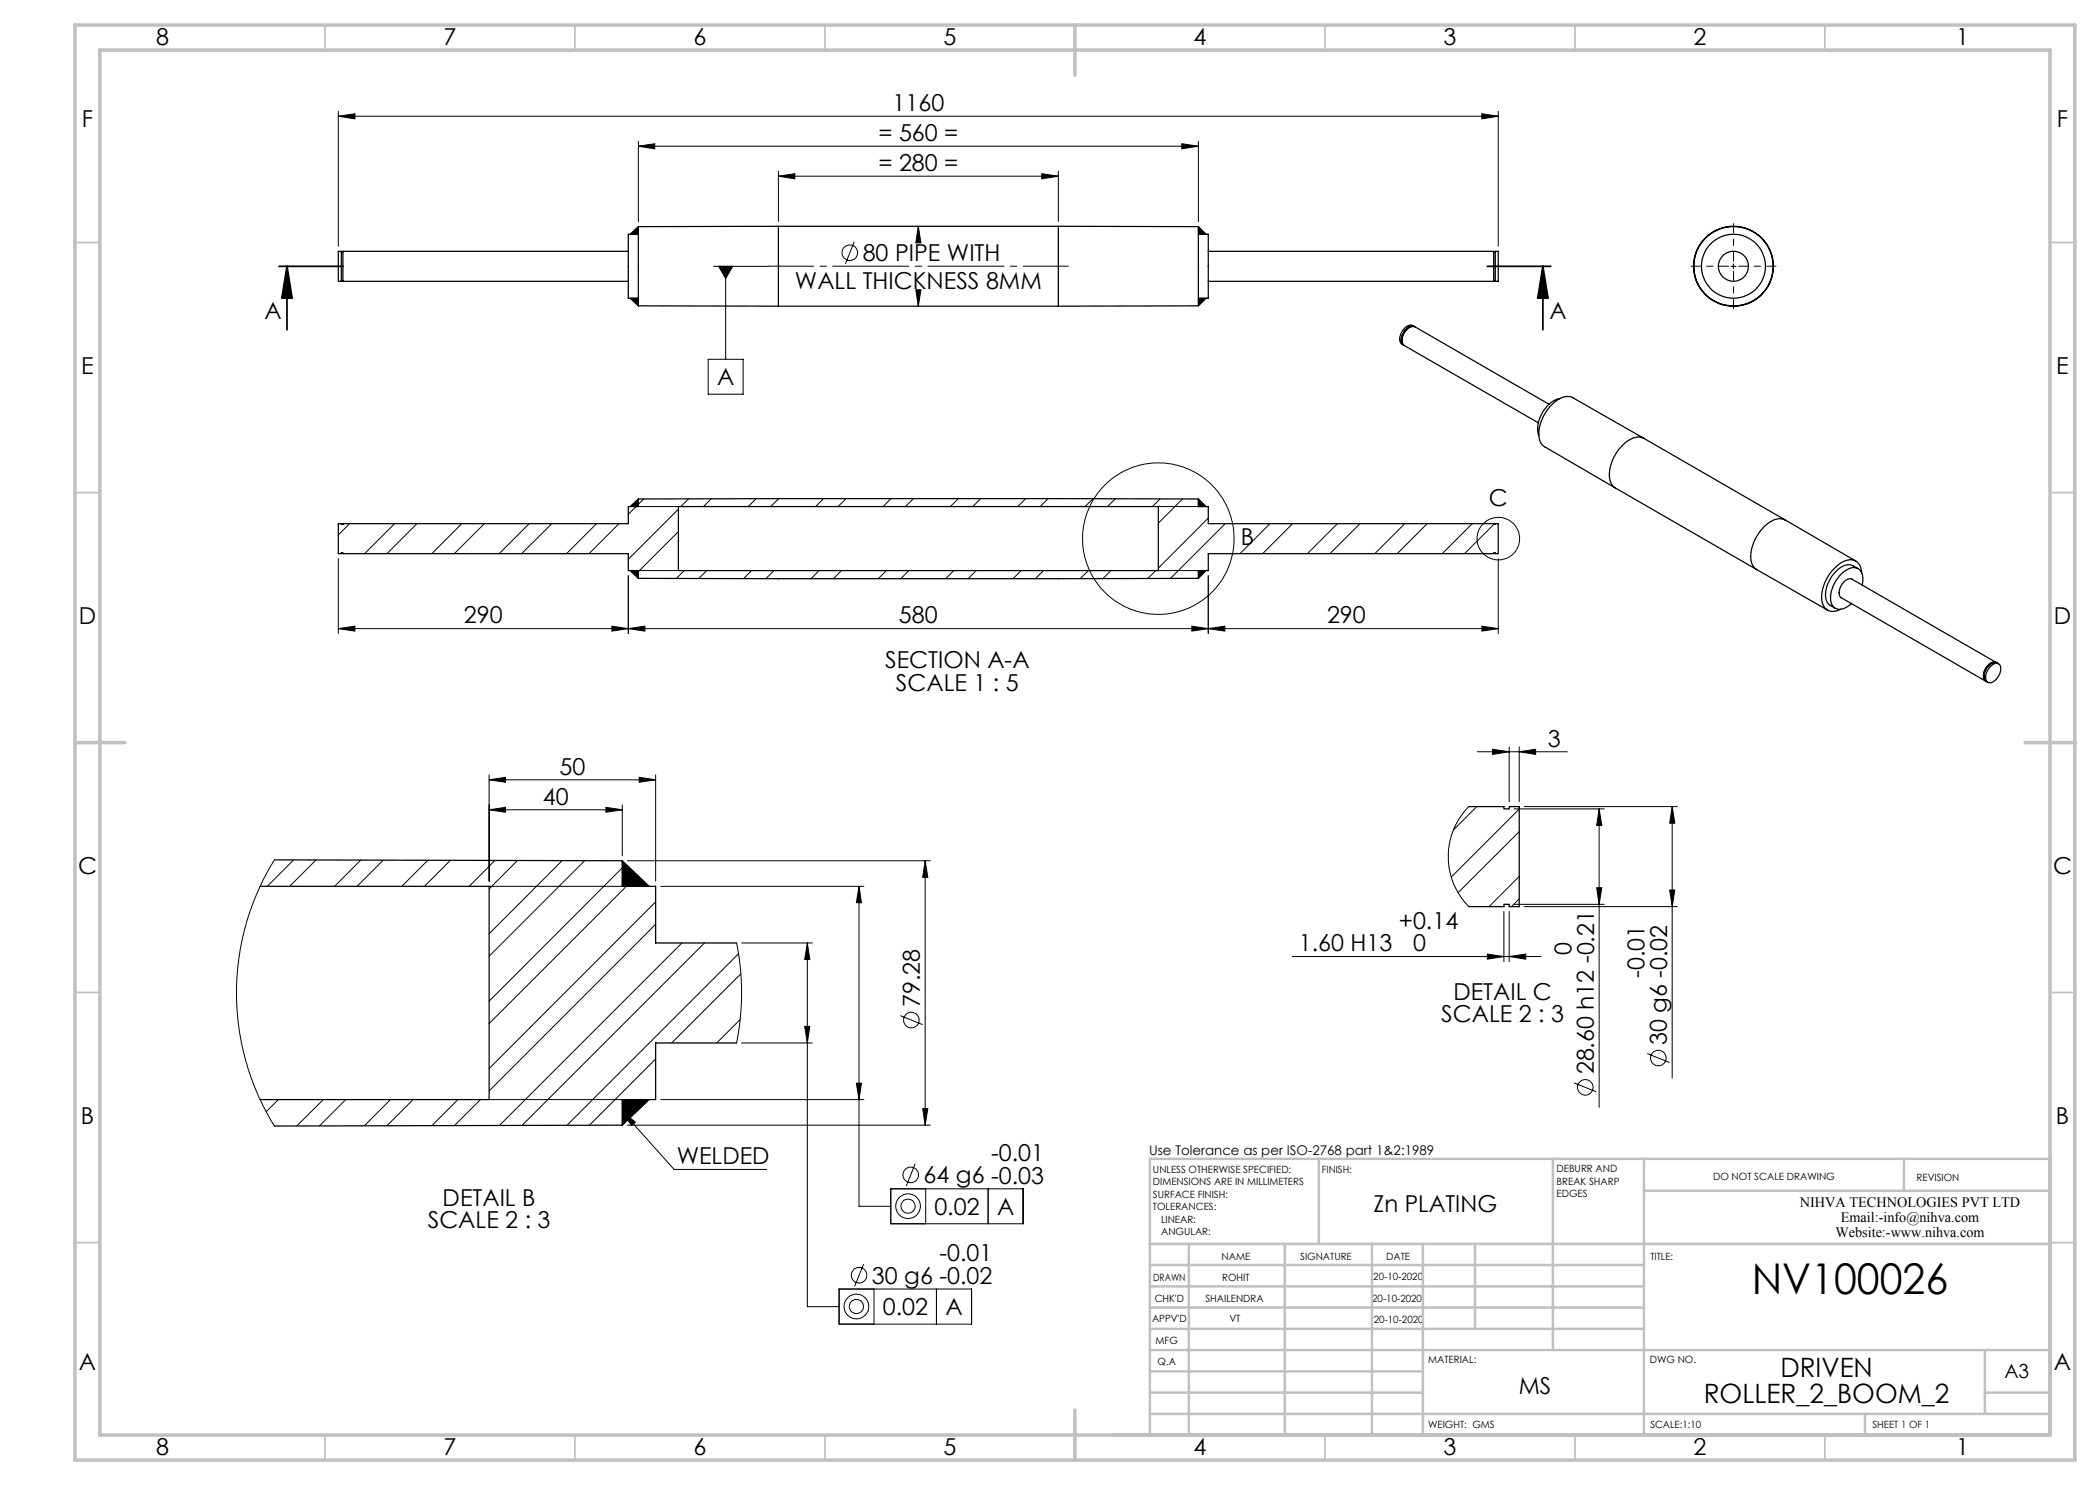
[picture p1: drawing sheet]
<svg xmlns="http://www.w3.org/2000/svg" width="420mm" height="297mm" viewBox="0 0 420 297" stroke-linecap="round" stroke-linejoin="round" font-family="sans-serif">
<g fill="none" stroke="#000" stroke-width=".2">
<path d="M67.7 23.2l3.3-.4v1zM67.7 22.3v26.9M67.7 23.2h231.9M127.7 29.2l3.3-.5v1.1zM127.7 28.3v16M127.7 29.2h112M155.7 35.2l3.3-.5v1.1zM155.7 34.3v10M155.7 35.2h56M208.4 34.7l3.3 .5-3.3 .6zM211.7 34.3v10M236.4 28.7l3.3 .5-3.3 .6z"/>
<path d="M239.7 28.3v16M296.4 22.8l3.2 .4-3.2 .6zM299.6 22.3v26.9M126 46.8l1.7-1.5v1.5zM126 59.7h1.7v1.5zM126 59.7l1.7 1.5M127.7 45.3l-1.7 1.5M142.7 53.3h11M143.7 53.3h2.8l-1.4 2.4zM145.1 53.3v18.6M170.9 48.3l-1.8 4.5M183.2 58h1l-.5 3.2z"/>
<path d="M183.7 45.3l.5 3.3h-1zM183.7 45.3v2.4M183.7 58.9v2.3M239.7 45.3l1.5 1.5M239.7 45.3l1.5 1.5h-1.5zM239.7 59.7h1.5l-1.5 1.5zM241.2 59.7l-1.5 1.5M346.2 53.3h1M346.7 52.8v1M141.6 71.9h7v6.9h-7zM127.7 99.8l-1.7 1.5M128.7 99.8l-1 1.1"/>
<path d="M137.7 99.8l-1.5 1.5M142.2 99.8l-1.5 1.5M151.2 99.7l-1.6 1.6M155.8 99.7l-1.7 1.6M164.7 99.7l-1.6 1.6M169.2 99.7l-1.6 1.6M178.2 99.7l-1.6 1.6M182.7 99.7l-1.6 1.6M191.7 99.7l-1.6 1.6M196.1 99.7l-1.5 1.6M205.1 99.7l-1.5 1.6M209.6 99.7l-1.6 1.6"/>
<path d="M218.6 99.8l-1.6 1.5M223.1 99.8l-1.6 1.5M232 99.8l-1.5 1.5M236.5 99.8l-4.8 4.8M239.7 99.8l1.5 1.5M239.7 99.8l1.5 1.5h-1.5zM67.7 111.7v15M69.9 104.7l-2.2 2.3M78.9 104.7l-6 6M83.4 104.7l-6 6M92.4 104.7l-6 6M96.9 104.7l-6 6"/>
<path d="M105.8 104.7l-6 6M110.3 104.7l-6 6M119.3 104.7l-6 6M123.8 104.7l-6 6M125.7 115.1v11.6M126 101.3l1.7-1.5v1.5zM126 114.1h1.7v1.6zM126 114.1l1.7 1.6M127.2 101.3l-1.5 1.6M127.7 114.1h8M127.7 101.3h8M135.7 101.8l-10 10.1"/>
<path d="M135.7 106.3l-8 8M136.8 114.1l-1.5 1.6M141.4 114.1l-1.6 1.6M150.3 114.1l-1.6 1.6M154.8 114.1l-1.6 1.6M163.8 114.1l-1.6 1.6M168.3 114.1l-1.6 1.6M177.3 114.1l-1.7 1.6M181.8 114.1l-1.6 1.6M190.7 114.1l-1.6 1.6M195.2 114.1l-1.6 1.6M204.2 114.1l-1.6 1.6"/>
<path d="M208.7 114.1l-1.6 1.6M217.7 114.1l-1.6 1.6M222.2 114.1l-1.6 1.6M231.1 114.1l-1.5 1.6M231.7 114.1h8M231.7 101.3h8M239.7 114.1h1.5l-1.5 1.6zM241.2 114.1l-1.5 1.6M241.7 103.6l-10 10M241.7 115.1v11.6M245 104.7l-10.9 11M254 104.7l-6 6"/>
<path d="M258.5 104.7l-6 6M267.5 104.7l-6 6M272 104.7l-6 6M281 104.7l-6 6M285.4 104.7l-6 6M294.4 104.7l-6 6M298.8 104.9l-5.9 5.8M299.6 111.7v15M67.7 125.7l3.3-.5v1zM67.7 125.7h231.9M122.4 125.2l3.3 .5-3.3 .5zM125.7 125.7l3.3-.5v1z"/>
<path d="M238.4 125.2l3.3 .5-3.3 .5zM241.7 125.7l3.3-.5v1zM296.4 125.2l3.2 .5-3.2 .5zM97.8 156l3.3-.5v1zM97.8 155v21.2M97.8 156h33.3M127.8 155.5l3.3 .5-3.3 .5zM131.1 155v21.2M295.5 150.4h17.9M298.5 149.9l3.3 .5-3.3 .5zM301.8 149.4v10.9M303.8 150.4l3.3-.5v1z"/>
<path d="M303.8 149.4v10.9M54.9 172l-1.5 2.5-1.4 2.9-1.3 2.9-1.5 4.3-1.2 5.2-.4 3.6-.3 3.6v3.1l.3 3.7 .5 3.9 .8 3.5 1 3.5 1.7 4.4 1.8 3.7 1.5 2.4M58.7 172l-5.3 5.3M63.2 172l-5.3 5.3M72.1 172l-5.2 5.3M76.6 172l-5.2 5.3M85.6 172l-5.2 5.3M90.1 172.1l-5.2 5.2M97.8 162l3.3-.5v1zM97.8 177.3h26.7M97.8 162h26.7M99 172.1l-5.2 5.2"/>
<path d="M103.5 172.1l-5.7 5.7M112.4 172.1l-14.6 14.7M116.9 172.2l-19.1 19M121.2 161.5l3.3 .5-3.3 .5zM124.5 161v10.2M124.5 173.6l-26.7 26.6M124.5 172.2l5.3 5.1M124.5 172.2l5.3 5.1h-5.3zM125.3 177.3l-27.5 27.4M125.5 172.2h60.6M132.2 177.3h40.6M171.8 177.3l.5 3.2h-1z"/>
<path d="M171.8 177.3v64h6.4M185 172.2l.6 3.3h-1.1zM185 172.2v52.8M293.8 161.3l-1.6 1.9-1.3 2.2-.9 2.6-.3 2.4 .1 3.1 .8 3 1.4 2.7 1.8 2.1M295.3 161.3l-4.6 4.7M302.8 161.8h18.1M303.8 161.8l-13.5 13.6M303.8 175.3l-6 6M303.8 166.3l-12.2 12.2M303.8 179.8l-1.5 1.5M304.8 161.3h30.7M319.3 177.5h1.1l-.6 3.4z"/>
<path d="M319.8 161.8l.6 3.3h-1.1zM319.8 161.8v59.7M333.9 178h1.1l-.6 3.3zM334.4 161.3l.6 3.3h-1.1zM334.4 161.3v54.3M131.1 180.4l-33.3 33.3M131.1 184.9l-33.3 33.3M136.4 188.6l-36.5 36.5M140.9 188.6l-36.5 36.5M147.3 188.6l.7 4.4 .3 4-.2 6.1-.8 5.5M147.7 190.7l-34.3 34.3M148.2 194.8l-13.9 13.8"/>
<path d="M148.3 188.6h14.2M161.5 188.6l.5 3.3h-1.1zM161.5 188.6v72.7h6.3M258.5 191.3h49.7M297.5 190.8l3.3 .5-3.3 .5zM300.8 182.3v10M301.8 191.3l3.4-.5v1zM301.8 182.3v10M302.8 180.9h18.1M304.8 181.3h30.7M55.7 219.9l-2.5 2.5M64.7 219.9l-5.3 5.3"/>
<path d="M69.1 219.9l-5.2 5.3M78.1 219.9l-5.2 5.2M82.6 219.9l-5.2 5.2M91.6 219.9l-5.2 5.2M96.1 219.9l-5.2 5.2M97.8 219.9h26.7M124.5 219.9h5.3l-5.3 5.1zM129.8 219.9l-5.3 5.1M131.1 211.8l-13.2 13.2M132.2 219.9h40.6M148 203.9l-4.7 4.7M148.3 208.6h14.2"/>
<path d="M160.9 205.3h1.1l-.5 3.3zM171.3 216.6h1l-.5 3.3zM180.1 203.1l4.4 1.8M314.8 216.6l4.5 1.8M329.5 210.7l4.4 1.8M124.5 222.3l10.3 11.6h18.6M124.5 222.3l2.6 2.1-.8 .7zM125.5 225h60.6M178.2 237.8h26.4v7h-26.4zM183 232.8l-1.7 4.4M184.5 221.7h1.1l-.6 3.3zM185.1 237.8v7"/>
<path d="M197.6 237.8v7M167.8 257.8h26.5v7h-26.5zM172.7 252.8l-1.8 4.5M174.8 257.8v7M187.3 257.8v7"/>
<circle cx="170" cy="50.5" r="1.55"/>
<circle cx="231.7" cy="107.7" r="15.1"/>
<circle cx="299.7" cy="107.7" r="4.3"/>
<circle cx="182.3" cy="204" r="1.55"/>
<circle cx="317" cy="217.5" r="1.56"/>
<circle cx="331.7" cy="211.6" r="1.55"/>
<circle cx="182.1" cy="235" r="1.55"/>
<circle cx="171.8" cy="255.1" r="1.55"/>
<circle cx="181.6" cy="241.2" r="1.41"/>
<circle cx="181.6" cy="241.2" r="2.47"/>
<circle cx="171.3" cy="261.3" r="2.48"/>
<circle cx="171.3" cy="261.3" r="1.41"/>
</g>
<path d="M55.8 53.3h12.7M57.4 53.3l1 6.3h-2zM57.4 53.3v12.7M297.5 53.3h12.7M308.6 53.3l1 6.3h-2zM308.6 53.3v12.7" fill="none" stroke="#000" stroke-width=".35"/>
<path d="M153.7 53.2h60" fill="none" stroke="#000" stroke-width=".2" stroke-dasharray="15.2 1.3 1.3 1.3" stroke-dashoffset="6.2"/>
<path d="M345.7 53.2h-7.5M346.7 52.2v-7.5M346.7 54.2v7.5M347.7 53.2h7.5" fill="none" stroke="#000" stroke-width=".2" stroke-dasharray="15.2 1.3 1.3 1.3" stroke-dashoffset="13.4"/>
<g fill="none" stroke="#c0c0c0" stroke-width=".35">
<path d="M65 5v5M115 5v5M165 5v5M265 5v5M315 5v5M365 5v5M15 48.5h5M410 48.5h5M15 98.5h5M410 98.5h5M15 198.5h5M410 198.5h5"/>
<path d="M15 248.5h5M410 248.5h5M65 287v5M115 287v5M165 287v5M265 287v5M315 287v5M365 287v5"/>
</g>
<g fill="none" stroke="#c0c0c0" stroke-width=".5">
<path d="M263.8 231.8v17M310.6 231.8v38.2M328.8 231.8v55.2M328.8 238.2h81.2M380.8 231.8v6.4M410 231.8h-180v55.2M230 248.8h180M230 257.3h98.8M230 253h98.8M237.8 248.8v38.2M257 248.8v38.2M274.4 248.8v38.2"/>
<path d="M284.6 248.8v38.2M295 248.8v17M230 265.8h98.8M230 261.5h98.8M230 278.5h54.6M230 274.3h54.6M230 270h180M397 278.5h13M397 270v12.8M230 282.8h180M373 282.8v4.2"/>
</g>
<path d="M15 5h400v287h-400zM20 10h390v277h-390zM215 5v10M15 148.5h10M405 148.5h10M215 282v10" fill="none" stroke="#c0c0c0" stroke-width=".7"/>
<g fill="#000">
<path d="M143.7 53.3l1.4 2.4 1.4-2.4zM126 46.8h1.7v-1.5zM126 59.7h1.7v1.5zM239.7 45.3v1.5h1.5zM239.7 59.7h1.5l-1.5 1.5zM126 101.3h1.7v-1.5zM126 114.1h1.7v1.6zM239.7 99.8v1.5h1.5zM239.7 114.1h1.5l-1.5 1.6zM124.5 222.3l2.6 2.1-.8 .7zM124.5 172.2v5.1h5.3zM124.5 219.9h5.3l-5.3 5.1z"/>
<path d="M183.7 45.3l.5 3.3h-1zM183.2 58h1l-.5 3.2zM155.7 35.2l3.3-.5v1.1zM208.4 34.7l3.3 .5-3.3 .6zM127.7 29.2l3.3-.5v1.1zM236.4 28.7l3.3 .5-3.3 .6zM67.7 23.2l3.3-.4v1zM296.4 22.8l3.2 .4-3.2 .6zM67.7 125.7l3.3-.5v1zM122.4 125.2l3.3 .5-3.3 .5zM241.7 125.7l3.3-.5v1zM296.4 125.2l3.2 .5-3.2 .5zM161.5 188.6l.5 3.3h-1.1zM160.9 205.3h1.1l-.5 3.3zM171.8 177.3l.5 3.2h-1zM171.3 216.6h1l-.5 3.3zM298.5 149.9l3.3 .5-3.3 .5zM303.8 150.4l3.3-.5v1z"/>
<path d="M308.6 53.3l1 6.3h-2zM57.4 53.3l1 6.3h-2z"/>
<path d="M125.7 125.7l3.3-.5v1zM238.4 125.2l3.3 .5-3.3 .5z"/>
<path d="M97.8 162l3.3-.5v1zM121.2 161.5l3.3 .5-3.3 .5zM97.8 156l3.3-.5v1zM127.8 155.5l3.3 .5-3.3 .5z"/>
<path d="M185 172.2l.6 3.3h-1.1zM184.5 221.7h1.1l-.6 3.3zM334.4 161.3l.6 3.3h-1.1zM333.9 178h1.1l-.6 3.3zM319.8 161.8l.6 3.3h-1.1zM319.3 177.5h1.1l-.6 3.4z"/>
<path d="M301.8 191.3l3.4-.5v1zM297.5 190.8l3.3 .5-3.3 .5z"/>
</g>
<g fill="none" stroke="#000" stroke-width=".25">
<path d="M67.7 50.3h.6v6h-.6zM68.3 56.1h.3M68.3 50.4h.3M125.7 50.3h-57.1v6h57.1M127.7 46.8h-2v12.9h2M155.7 45.3h-28v15.9h28M155.7 45.3v15.9M155.7 45.3h56M211.7 45.3h28v15.9h-28M211.7 45.3v15.9M239.7 46.8h2v12.9h-2M241.7 50.3h57v6h-57"/>
<path d="M298.7 56.1h.3M298.7 50.4h.3M299 50.3h.6v6h-.6zM155.7 61.2h56M282.5 65.3a2.63 2.63 0 0 0-2 3.4M282.8 65.3a1.4 1.4 0 0 0-2.1 .6 2.25 2.25 0 0 0-.3 2.9l.3 .2M282.9 65.3a1.85 1.85 0 0 0-2.3 1.4 1.66 1.66 0 0 0 .2 2.3M312 79.7a6.3 6.3 0 0 0-4.4 5.2l-.1 .9 .3 1.2M309.8 80.9l-26.8-15.5a2.06 2.06 0 0 0-2.3 1.6 1.69 1.69 0 0 0 .1 2.1l26.9 15.5M323 97.6l28.3 16.3M328.8 87.7l-14.2-8.2a3.3 3.3 0 0 0-3.8 1 8.4 8.4 0 0 0-2.9 7.5l.3 .6 .7 .7 14.1 8.3M328.8 87.7a3.7 3.7 0 0 0-4.3 1.3 8.2 8.2 0 0 0-2.5 7.2l.5 .9 .5 .5"/>
<path d="M328.8 87.7l28.2 16.3M67.7 104.7h.6v.2h.3v-.2h57.1v-3.4h2v-1.5h112v1.5h2v3.4h57v.2l.9-.2v6h-.6v-.1h-.3v.1h-57v3.4h-2v1.6h-112v-1.6h-2v-3.4h-57.1v-.1l-.9 .1zM135.7 101.3h96v12.8h-96zM351.3 113.9l14.2 8.1M357 104a3.5 3.5 0 0 0-3.8 1 8.7 8.7 0 0 0-3 7.1l.6 1.3 .5 .5M357 104l14.2 8.2M371.6 113.7l-1-.5a3 3 0 0 0-3.6 1.3 6 6 0 0 0-1.6 5.8l.5 .7 1.2 .7M372.3 114.5a2.37 2.37 0 0 0-1.2-2.3 2.37 2.37 0 0 0-2.6 .2 8.6 8.6 0 0 0-4.1 7.9 2.29 2.29 0 0 0 3.7 1.5M372.4 117a2.92 2.92 0 0 0-.9-3.3 3.8 3.8 0 0 0-4 2.1 5.2 5.2 0 0 0-1 5.4 1.93 1.93 0 0 0 2.8 .2l1-.7M397.9 133.5a1.58 1.58 0 0 1 1.9-.7 2.36 2.36 0 0 1-.6 3.1 1.2 1.2 0 0 1-1.9 .3 2.82 2.82 0 0 1 .6-2.7zM398.9 132.5a2.63 2.63 0 0 0-2 3.4M399.2 132.5l-28.8-16.7a2.07 2.07 0 0 0-2.3 1.6 1.66 1.66 0 0 0 .2 2.2l28.8 16.6"/>
<path d="M399.3 132.5a1.85 1.85 0 0 0-2.3 1.4 1.66 1.66 0 0 0 .2 2.3M399.7 132.7a1.4 1.4 0 0 0-2.1 .6 2.25 2.25 0 0 0-.4 3l.3 .2M52 177.3h45.8v42.6h-45.8M54.9 172l69.6 .2v5.1h6.6v11.3h16.2M293.8 161.3h7v.5h1v-.5h2v20h-2v-.4h-1v.4h-7M147.3 208.6h-16.2v11.3h-6.6v5.1l-69.6 .2"/>
<circle cx="346.7" cy="53.3" r="3"/>
<circle cx="346.7" cy="53.3" r="6.4"/>
<circle cx="346.7" cy="53.2" r="7.9"/>
<circle cx="346.7" cy="53.3" r="8"/>
</g>
<text font-size="8.5" x="350.3" y="258.8">NV100026</text>
<g font-size="5.3">
<text x="356.1" y="275.4">DRIVEN</text>
<text x="340.7" y="280.6">ROLLER_2_BOOM_2</text>
</g>
<g font-size="4.7">
<text x="31.2" y="9">8</text>
<text x="88.7" y="9">7</text>
<text x="138.7" y="9">6</text>
<text x="188.7" y="9">5</text>
<text x="238.7" y="9">4</text>
<text x="288.7" y="9">3</text>
<text x="338.7" y="9">2</text>
<text x="391.2" y="9">1</text>
<text x="178.5" y="22.2">1160</text>
<text x="16.4" y="25.5">F</text>
<text x="175.7" y="28.2">= 560 =</text>
<text x="411.4" y="25.5">F</text>
<text x="175.7" y="34.2">= 280 =</text>
<text x="172.5" y="52.2">80 PIPE WITH</text>
<text x="159" y="57.9">WALL THICKNESS 8MM</text>
<text x="52.9" y="63.9">A</text>
<text x="309.9" y="63.9">A</text>
<text x="16.3" y="74.7">E</text>
<text x="143.4" y="77.1">A</text>
<text x="411.3" y="74.8">E</text>
<text x="297.8" y="101.2">C</text>
<text x="248.2" y="109.1">B</text>
<text x="15.8" y="124.7">D</text>
<text x="92.8" y="124.7">290</text>
<text x="179.8" y="124.7">580</text>
<text x="265.4" y="124.7">290</text>
<text x="410.8" y="124.7">D</text>
<text x="177" y="133.6">SECTION A-A</text>
<text x="179.2" y="138.1">SCALE 1 : 5</text>
<text x="309.6" y="149.3">3</text>
<text x="111.9" y="154.9">50</text>
<text x="108.6" y="160.9">40</text>
<text x="15.6" y="174.7">C</text>
<text x="410.6" y="174.8">C</text>
<text x="279.8" y="185.8">+0.14</text>
<text x="259.8" y="190.2">1.60 H13</text>
<text x="282.6" y="190.3">0</text>
<text x="314.3" y="191.1" transform="rotate(-90 314.3 191.1)">0</text>
<text x="328.9" y="195.5" transform="rotate(-90 328.9 195.5)">-0.01</text>
<text x="184" y="201.4" transform="rotate(-90 184 201.4)">79.28</text>
<text x="290.7" y="199.9">DETAIL C</text>
<text x="288.2" y="204.4">SCALE 2 : 3</text>
<text x="333.4" y="209" transform="rotate(-90 333.4 209)">30 g6 -0.02</text>
<text x="318.8" y="214.9" transform="rotate(-90 318.8 214.9)">28.60 h12 -0.21</text>
<text x="16.2" y="224.8">B</text>
<text x="411.2" y="224.7">B</text>
<text x="135.3" y="232.8">WELDED</text>
<text x="198.2" y="232.2">-0.01</text>
<text x="184.7" y="236.7">64 g6 -0.03</text>
<text x="85.5" y="245.6">SCALE 2 : 3</text>
<text x="88.5" y="241.1">DETAIL B</text>
<text x="186.9" y="243">0.02</text>
<text x="199.4" y="243">A</text>
<text x="274.7" y="242.4">Zn PLATING</text>
<text x="174.4" y="256.7">30 g6 -0.02</text>
<text x="187.9" y="252.3">-0.01</text>
<text x="176.5" y="263.1">0.02</text>
<text x="189.1" y="263.1">A</text>
<text x="15.8" y="274">A</text>
<text x="410.8" y="274">A</text>
<text x="303.7" y="278.9">MS</text>
<text x="31.2" y="291">8</text>
<text x="88.7" y="291">7</text>
<text x="138.7" y="291">6</text>
<text x="188.7" y="291">5</text>
<text x="238.7" y="291">4</text>
<text x="288.7" y="291">3</text>
<text x="338.7" y="291">2</text>
<text x="391.2" y="291">1</text>
</g>
<text font-size="3.9" x="400.9" y="275.5">A3</text>
<g font-size="2.9">
<text x="360" y="241.3">NIHVA TECHNOLOGIES PVT LTD</text>
<text x="368.2" y="244.3">Email:-info@nihva.com</text>
<text x="367.1" y="247.3">Website:-www.nihva.com</text>
</g>
<text font-size="2.7" x="229.8" y="231.1">Use Tolerance as per ISO-2768 part 1&amp;2:1989</text>
<g font-size="2">
<text x="230.6" y="234.6">UNLESS OTHERWISE SPECIFIED:</text>
<text x="230.6" y="237.1">DIMENSIONS ARE IN MILLIMETERS</text>
<text x="230.6" y="239.6">SURFACE FINISH:</text>
<text x="264.4" y="234.6">FINISH:</text>
<text x="311.3" y="234.5">DEBURR AND</text>
<text x="311.3" y="237">BREAK SHARP</text>
<text x="311.3" y="239.5">EDGES</text>
<text x="342.6" y="236">DO NOT SCALE DRAWING</text>
<text x="383.3" y="236.2">REVISION</text>
<text x="230.6" y="242.1">TOLERANCES:</text>
<text x="232.2" y="244.6">LINEAR:</text>
<text x="232.2" y="247.1">ANGULAR:</text>
<text x="244.3" y="252">NAME</text>
<text x="260" y="251.9">SIGNATURE</text>
<text x="277.2" y="251.9">DATE</text>
<text x="330.1" y="251.9">TITLE:</text>
<text x="230.6" y="256.1">DRAWN</text>
<text x="244.4" y="256.1">ROHIT</text>
<text x="274.7" y="255.9">20-10-2020</text>
<text x="230.9" y="260.3">CHK'D</text>
<text x="241.1" y="260.3">SHAILENDRA</text>
<text x="274.4" y="260.3">20-10-2020</text>
<text x="230.4" y="264.4">APPV'D</text>
<text x="231.1" y="268.8">MFG</text>
<text x="245.9" y="264.4">VT</text>
<text x="274.8" y="264.6">20-10-2020</text>
<text x="231.5" y="273">Q.A</text>
<text x="285.6" y="272.5">MATERIAL:</text>
<text x="330" y="272.5">DWG NO.</text>
<text x="285.6" y="285.5">WEIGHT: GMS</text>
<text x="330.1" y="285.6">SCALE:1:10</text>
<text x="374.5" y="285.6">SHEET 1 OF 1</text>
</g>
</svg>
